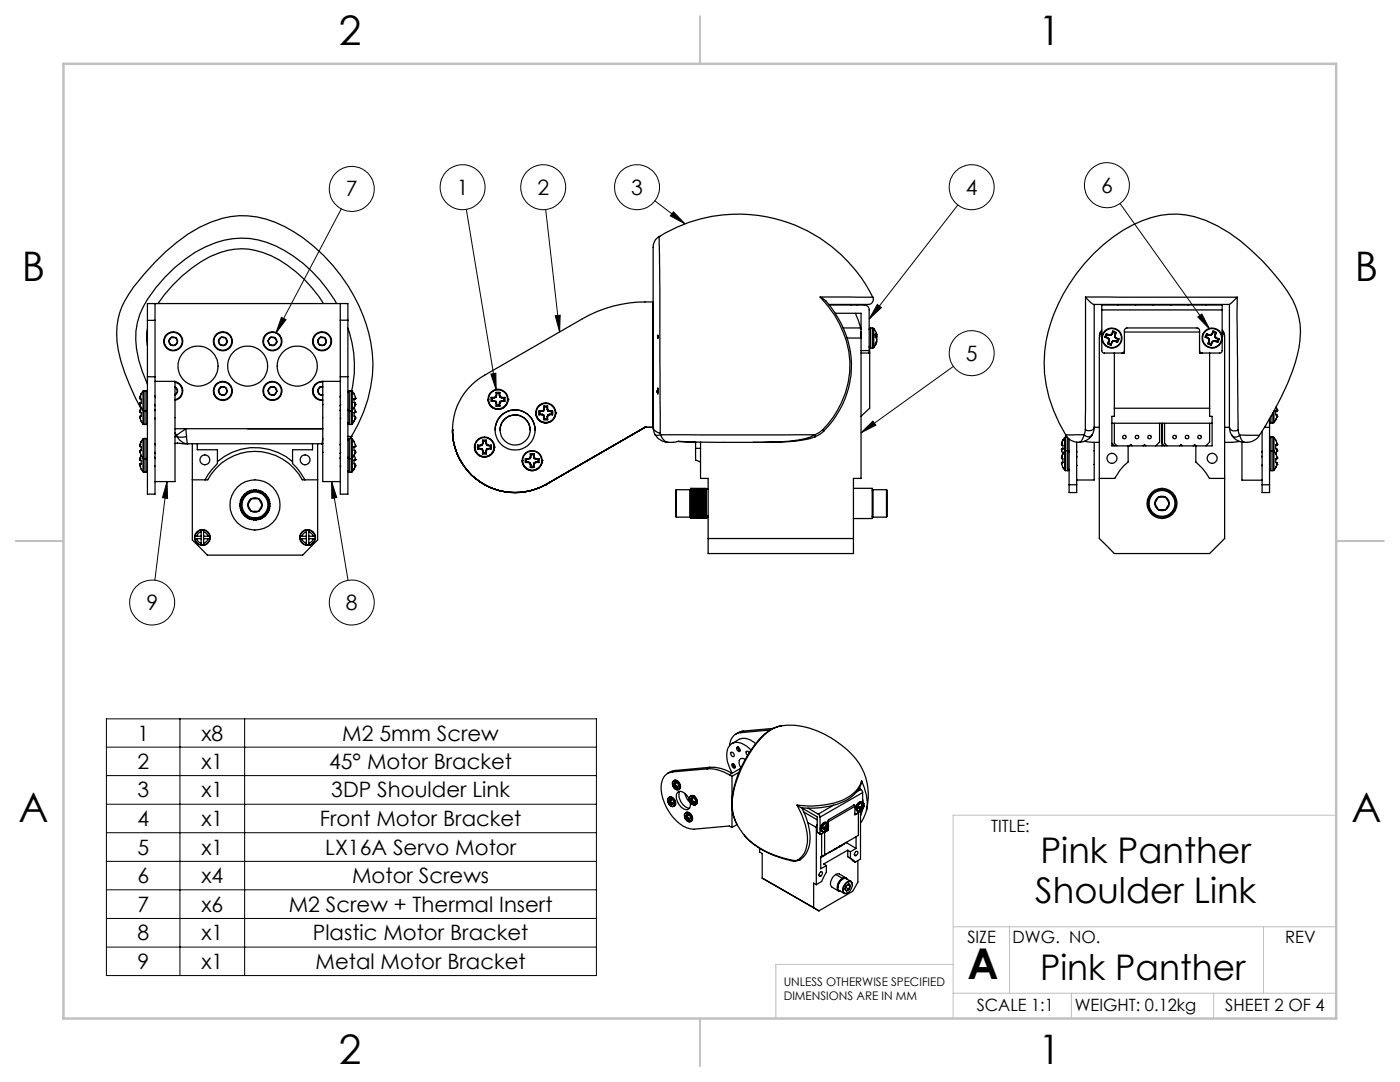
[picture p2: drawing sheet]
<svg xmlns="http://www.w3.org/2000/svg" width="279mm" height="216mm" viewBox="0 0 279 216" stroke-linecap="round" stroke-linejoin="round" font-family="sans-serif">
<g fill="none" stroke="#000" stroke-width=".2">
<path d="M68.1 41.7l-13 24.8M93.1 41.8l5.9 36M108.9 41.8l2.8 24.5M130.7 40.1l6 4.6M134.4 42.3l2.3 2.4-2.9-1.6zM191.2 40.9l-17.7 22.8M223.5 40.6l17.9 25M56.2 63.3l.9 .5-2 2.7zM98 74.6l1-.1v3.3zM110.8 63l1-.1-.1 3.4zM175.1 60.7l.8 .7-2.4 2.3zM190.3 73.1l-18.5 13.3"/>
<path d="M239 63.3l.9-.6 1.5 2.9zM33.3 96.1l-2.4 19.7M33.3 96.1l.1 3.3-1-.1zM66.2 96.1l3.3 19.7M66.2 96.1l1 3.2-1 .1zM171.8 86.4l2.4-2.4 .6 .8zM21.2 143.4h97.8v51.3h-97.8zM21.2 149.1h97.8M21.2 154.8h97.8M35.9 143.4v51.3M48.8 143.4v51.3M21.2 160.5h97.8"/>
<path d="M21.2 166.2h97.8M21.2 171.9h97.8M21.2 177.6h97.8M21.2 183.3h97.8M21.2 189h97.8"/>
<circle cx="70.2" cy="37.7" r="4.5"/>
<circle cx="92.3" cy="37.4" r="4.5"/>
<circle cx="108.4" cy="37.4" r="4.5"/>
<circle cx="127.1" cy="37.3" r="4.5"/>
<circle cx="193.9" cy="37.4" r="4.5"/>
<circle cx="220.9" cy="37" r="4.5"/>
<circle cx="193.9" cy="70.5" r="4.5"/>
<circle cx="30.4" cy="120.2" r="4.5"/>
<circle cx="70.2" cy="120.2" r="4.5"/>
</g>
<path d="M266.7 162.7h-76.5v40.5M190.2 192.4h-35.4v10.8M190.2 198.2h76.5M190.2 184.9h76.5M201.5 184.9v13.3M213.8 198.2v5M242.2 198.2v5M252.2 184.9v13.3" fill="none" stroke="#c0c0c0" stroke-width=".2"/>
<path d="M139.7 3.2v9.5M3.1 107.9h9.6M266.7 107.9h9.5M139.7 203.2v9.6" fill="none" stroke="#c0c0c0" stroke-width=".25"/>
<path d="M12.7 12.7h254v190.5h-254z" fill="none" stroke="#c0c0c0" stroke-width=".5"/>
<path d="M239 63.3l.9-.6 1.5 2.9zM98 74.6l1-.1v3.3zM110.8 63l1-.1-.1 3.4zM134.4 42.3l2.3 2.4-2.9-1.6zM175.1 60.7l.8 .7-2.4 2.3zM171.8 86.4l2.4-2.4 .6 .8zM66.2 96.1l1 3.2-1 .1zM33.3 96.1l.1 3.3-1-.1zM56.2 63.3l.9 .5-2 2.7z" fill="#000"/>
<g fill="none" stroke="#000" stroke-width=".25">
<path d="M131.5 47.2a2.85 2.85 0 0 0-1.1 2.9v35.2M131.5 47.2h.1M131.5 47.2l.2 10.3 .1 29M131.6 47.2a30 30 0 0 1 42.6 12.1h-10.5M163.7 59.3l.6 .3a18.4 18.4 0 0 1 .2 26.3l-.3-.2M163.7 59.3a18.7 18.7 0 0 1 5 19.2 19.7 19.7 0 0 1-4.5 7.2M174.2 59.3a1.05 1.05 0 0 1-.1 1.1 1.05 1.05 0 0 1-1.1 .3h-7.6M216.6 59.3a3.3 3.3 0 0 0 1.8 1.4h27M216.6 59.3h30.3M216.6 59.3v26.4M246.9 59.3l-1.5 1.4M246.9 59.3l.2 26.5"/>
<path d="M27.9 79.2v.1a.22 .22 0 0 0 0 .2 .22 .22 0 0 0 .3 .1v.8M27.9 79.2h.1M28.5 78.1l-.6 1.1M28.5 78.1v3.8M28.8 78l-.3 .1M28.8 78v4M28.8 78h.3M29.1 78l.3 .3M29.1 78v4M29.4 75.2v23.4h1.5v-23.4M29.4 65.6l-.1 2.2 .1 1.2M29.4 75.2h1.5"/>
<path d="M29.4 63.9h1.5M29.4 63.9v11.3M30.9 79l.1 .2M30.9 76.1h4v20h-4M30.9 60.6v3.3M30.9 63.9v11.3M31.5 60.6a27 27 0 0 1 12.4-10.2 13.4 13.4 0 0 1 11.9 1.5 26.3 26.3 0 0 1 8.8 8.7M33.7 68l.3 .8M33.7 68l.1 .4 .2 .4M34 68.8l.9 .1M34 68.8l.5 .2 .4-.1M34.3 67.3l-.5 .4-.1 .3"/>
<path d="M34.3 67.3l-.6 .7M34.3 67.3l.4-.1 .4 .2M34.3 67.3l.8 .1M34.9 77.3h.2M34.9 77.2l.2 .1M34.9 76.3a1.78 1.78 0 0 1 1.5 1.7 1.78 1.78 0 0 1-1.5 1.8M34.9 76.1a1.9 1.9 0 0 1 1.6 1.9 1.9 1.9 0 0 1-1.6 1.9M35.1 67.4l.3 .4v.4M35.1 67.4l.3 .8M35.1 77.3l.3 .4v.4M35.1 77.3l.3 .8M35.4 68.2l-.2 .5-.3 .2"/>
<path d="M35.4 68.2l-.5 .7M35.4 78.1l-.5 .7M35.4 78.1v.3l-.5 .4M43.6 77.9l.1 .5 .3 .3M43.6 77.9l.4 .8M43.6 68l.4 .8M43.6 68l.1 .5 .3 .3M44 78.7l.8 .1M44 78.7l.3 .2 .5-.1M44 68.8l.8 .1M44 68.8l.3 .2 .5-.1M44.1 77.2l.9 .1"/>
<path d="M44.1 77.2h.6l.3 .1M44.1 77.2l-.3 .3-.2 .4M44.1 77.2l-.5 .7M44.1 67.3l-.5 .7M44.1 67.3l-.4 .4-.1 .3M44.1 67.3l.5-.1 .4 .2M44.1 67.3l.9 .1M45 77.3l.3 .8M45 77.3l.2 .3 .1 .5M45 67.4l.2 .3 .1 .5M45 67.4l.3 .8M45.3 78.1l-.5 .7"/>
<path d="M45.3 78.1l-.2 .5-.3 .2M45.3 68.2l-.1 .5-.4 .2M45.3 68.2l-.5 .7M53.5 77.9l.4 .8M53.5 77.9l.1 .5 .3 .3M53.5 68l.3 .8M53.5 68l.1 .5 .2 .3M53.8 68.8l.9 .1M53.8 68.8l.5 .2 .4-.1M53.9 78.7l.9 .1M53.9 78.7l.4 .2 .5-.1M54 77.2l-.5 .7"/>
<path d="M54 77.2l-.3 .3-.2 .4M54 77.2l.9 .1M54 77.2h.6l.3 .1M54 67.3l-.5 .7M54 67.3l-.4 .4-.1 .3M54 67.3l.5-.1 .4 .2M54 67.3l.9 .1M54.9 77.3l.3 .8M54.9 77.3l.2 .2 .1 .6M54.9 67.4l.3 .4v.4M54.9 67.4l.3 .8M55.2 78.1l-.4 .7"/>
<path d="M55.2 78.1l-.2 .5-.2 .2M55.2 68.2l-.2 .5-.3 .2M55.2 68.2l-.5 .7M63.4 77.9l.3 .8M63.4 77.9l.1 .5 .2 .3M63.4 68l.1 .4 .2 .4M63.4 68l.3 .8M63.7 78.7l.7 .1M63.7 68.8l.5 .2 .4-.1M63.7 68.8l.9 .1M63.9 77.2l.5 .1M63.9 77.2l-.5 .7"/>
<path d="M63.9 77.2l-.3 .3-.2 .4M63.9 67.3l.9 .1M63.9 67.3l.5-.1 .4 .2M63.9 67.3l-.3 .2-.2 .5M63.9 67.3l-.5 .7M64.4 76.1v20h3.5M64.4 77.2h-.5M64.4 76.2a1.79 1.79 0 0 0-1.9 1.8 1.79 1.79 0 0 0 1.9 1.8M64.4 76.1a1.91 1.91 0 0 0-2 1.9 1.91 1.91 0 0 0 2 1.9M64.4 76.1h3.5M64.8 67.4l.3 .4v.4M64.8 67.4l.3 .8"/>
<path d="M65.1 68.2l-.1 .3-.4 .4M65.1 68.2l-.5 .7M67.2 60.6a27.5 27.5 0 0 0-14.1-12.3 16.4 16.4 0 0 0-14.2 2 29.3 29.3 0 0 0-11 12.4 16.1 16.1 0 0 0 .5 11.4l1 2.5M67.9 75.2v23.4h1.5v-23.4M67.9 60.6v3.3M67.9 75.2h1.5M67.9 63.9h1.5M67.9 63.9v11.3M68 79l-.2 .2M69.4 63.9v-3.3h-40v3.3M69.4 65.5a22.1 22.1 0 0 1 .8 12.5M69.4 63.9v11.3"/>
<path d="M69.7 78l-.3 .3M69.7 78v4M69.7 78h.4M70.1 78l.2 .1M70.1 78v4M70.3 78.1l.4 .5 .2 .9M70.3 78.1v3.8M70.7 79.6v.2a.44 .44 0 0 0 .2 .7M70.9 79.6h-.2M70.9 79.5v.1M70.9 79.5h.1M97.4 79.7h.1"/>
<path d="M97.4 79.7a1.99 1.99 0 0 0 2 2 1.99 1.99 0 0 0 2-2M98 79.3h.6M98 79.3v.7M98 79.3l.3 .1M98.3 79.4v.6M98.3 80h.4M98.3 80h-.3M98.3 79.4h.4M98.6 79.3l.1 .1M98.7 80l-.1 .1M98.7 80l.3 .1M98.9 79.2l-.3 .1"/>
<path d="M98.9 79.2l.1 .1M99 78.9l-.1 .3M99 78.9l.1 .1M99 79.3l-.3 .1M99 78.3h.8M99 78.3v.6M99 78.3l.1 .3M99.1 78.6h.6M99.1 79l-.1 .3M99.1 78.6v.4M99.7 79l.1 .3M99.7 78.6v.4"/>
<path d="M99.8 78.9l.1 .3M99.8 78.3v.6M99.8 78.9l-.1 .1M99.8 78.3l-.1 .3M99.8 79.3l.3 .1M99.9 79.2l.3 .1M99.9 79.2l-.1 .1M100.1 80l-.3 .1M100.1 80l.1 .1M100.1 80h.4M100.1 79.4h.4M100.2 79.3h.6"/>
<path d="M100.2 79.3l-.1 .1M100.5 79.4v.6M100.5 80h.3M100.8 79.3v.7M100.8 79.3l-.3 .1M101.4 79.7h.1M130.2 78.6l.1 .1M130.2 68.7l.1 .1M130.2 76.8l.1 .1M130.2 79.5h.2M130.2 75.9h.2M130.2 69.6h.2"/>
<path d="M130.2 66h.2M131 78l.2 .1M131.2 77.6v.1M131.2 77.4v.2M131.2 77.9v.1M131.2 78.1h-.2M131.2 78.1l-.2 .1M131.2 78.3v.1l.2-.1M131.2 67.4v.1M131.2 67.1v.1M131.2 77.6h.2M131.2 77.9h.2"/>
<path d="M131.2 67.4l.2 .1M131.2 67.1l.2 .1M131.4 77.8l-.2 .1M131.4 78l-.2 .1M131.4 77.5l-.2 .1M131.4 78.6h-.2M131.4 67.3l-.2 .1M131.4 67.1h-.2M131.4 67l-.2-.1v.2M165.5 60.9h7a.96 .96 0 0 1 1 .9v8.2M166.7 62.5h5.1v5M168.3 65.4l3.5 .1"/>
<path d="M169.1 67.5h2.7M169.8 60.7l.1 .2M170.7 62.5l1.1 3.2M171 60.7v.2M171.8 66.7v.2M171.8 67.5v28h-1.5v12M171.8 66.2v1.3M171.8 70.4h1.8M171.8 70h1.7M173.5 69.2l.2 .3M173.5 70v.4M173.6 70.4v11.1l-1.8 1.6"/>
<path d="M173.6 69.4v1M173.7 65.4l-.2 .4M173.7 65.4v4.1M173.7 65.4h.4M173.7 69.5h.4M174.1 65.4l.3 .1M174.1 65.4v4.1M174.4 69.4l-.3 .1M174.4 65.5l.6 1.3M174.4 65.5v3.9M174.7 66.9h.2M174.7 66.8h.3"/>
<path d="M174.8 68.3h.1M174.8 67.4h.1M174.9 68.5l-.5 .9M174.9 68.1v.2M174.9 66.8v.1M174.9 66.8l-.2-.2a1.06 1.06 0 0 0 .3 1.1l-.3 1.2 .2-.6M174.9 67.4v.1M174.9 66.9l.1 .3M174.9 66.8h.1M175 67.2l-.1 .2M175 67.2h-.3M218.4 60.7v24.6"/>
<path d="M219.9 61.8v-.9h24v.9M219.9 61.8v8.3l.4 .3h2.1M219.9 66.2l-.4 .5-.1 .8v28M219.9 65.9a1.26 1.26 0 0 0-.4 1.3M219.9 61.8h24M220.5 67.3l.6 .2M220.5 67.3h.3M220.8 67.3l.3 .2M220.8 66.6l.6 .2M220.8 66.6l-.3 .7M220.8 66.6l.2 .2M221 66.8l-.2 .5"/>
<path d="M221 66.8l.3 .1M221.1 67.5l.2 .2M221.1 68.6l.6 .3M221.1 67.5h.1M221.1 67.5l.3 .2M221.2 68.4l.6 .2M221.2 68.4l-.1 .2M221.3 67.7v.3M221.3 68l-.2 .6M221.3 68h.1M221.3 66.9h.4M221.4 66.8h.3"/>
<path d="M221.4 66.8l-.1 .1M221.4 67.7h-.1M221.4 67.7v.3M221.4 68l-.2 .4M221.7 66.8v.1M221.8 68.6l-.1 .3M221.8 66.6l-.1 .2M221.8 66.6l.1 .1M221.9 68.2l.1 .1M221.9 68.2l-.1 .4M221.9 66.7l-.2 .2M222 68.3l-.3 .6"/>
<path d="M222.1 66.1l.7 .3M222.1 66.1l-.3 .5M222.1 66.3l.5 .2M222.1 66.3l-.2 .4M222.1 66.1v.2M222.1 68l-.2 .2M222.1 68l.1 .1M222.1 68h.4M222.2 68.1l-.2 .2M222.2 68.1h.3M222.4 70.4v11.1M222.5 68.1l.5 .2"/>
<path d="M222.5 67.2l.2 .3M222.5 66.9v.3M222.5 68v.1M222.5 66.9h.1M222.5 68l.3 .1M222.6 67.2l.1 .2M222.6 66.9v.3M222.6 67.2h-.1M222.6 66.5l-.1 .4M222.7 67.5l.3 .1M222.7 67.4l.6 .2M222.7 67.4v.1"/>
<path d="M222.8 66.4l-.2 .5M222.8 66.4l-.2 .1M222.8 68.1l.2 .2M223 67.6l-.2 .5M223 67.6h.3M223.1 60.7v.2M223.3 67.6l-.3 .7M224.4 66.3a.65 .65 0 0 1 .5-.9l14.1 .1a.57 .57 0 0 1 .4 .8M224.4 70l-.1 .3-.4 .1M224.4 66.3h15M224.4 66.3v4.1h-2M226.7 60.7v.2"/>
<path d="M230.1 60.7v.2M233.7 60.7v.2M237.1 60.7v.2M239.4 70a.49 .49 0 0 0 .5 .4M239.4 66.3v4.1h2M240.5 67.3l.6 .2M240.5 67.3h.3M240.7 60.7v.2M240.8 67.3l.3 .2M240.8 66.6l.6 .2M240.8 66.6l-.3 .7M240.8 66.6l.2 .2"/>
<path d="M241 66.8l-.2 .5M241 66.8l.3 .1M241.1 67.5l.2 .2M241.1 68.6l.6 .3M241.1 67.5h.1M241.1 67.5l.3 .2M241.2 68.4l.6 .2M241.2 68.4l-.1 .2M241.3 67.7v.3M241.3 68l-.2 .6M241.3 68h.1M241.3 66.9h.4"/>
<path d="M241.4 66.8h.3M241.4 66.8l-.1 .1M241.4 67.7h-.1M241.4 67.7v.3M241.4 68l-.2 .4M241.4 70.4v11.1M241.7 66.8v.1M241.8 68.6l-.1 .3M241.8 66.6l-.1 .2M241.8 66.6l.1 .1M241.9 68.2l.1 .1M241.9 68.2l-.1 .4"/>
<path d="M241.9 66.7l-.2 .2M242 68.3l-.3 .6M242.1 66.1l.7 .3M242.1 66.1l-.3 .5M242.1 66.3l.5 .2M242.1 66.3l-.2 .4M242.1 66.1v.2M242.1 68h.4M242.1 68l.1 .1M242.1 68l-.2 .2M242.2 68.1l-.2 .2M242.2 68.1h.3"/>
<path d="M242.4 67.2l.3 .3M242.4 66.9v.3M242.4 66.9h.2M242.5 68.1l.5 .2M242.5 68v.1M242.5 68l.3 .1M242.6 67.2l.1 .2M242.6 66.9v.3M242.6 67.2h-.2M242.6 66.5l-.2 .4M242.7 67.5l.3 .1M242.7 67.4l.6 .2"/>
<path d="M242.7 67.4v.1M242.8 66.4l-.2 .5M242.8 66.4l-.2 .1M242.8 68.1l.2 .2M243 67.6l-.2 .5M243 67.6h.3M243.3 67.6l-.3 .7M243.9 61.8v8.3l-.4 .3h-2.1M243.9 66.2l.4 .7 .1 .6v28M243.9 65.9a1.34 1.34 0 0 1 .5 1.3M245.4 60.7v24.6M27.9 92.7l.3 .9 .3 .5"/>
<path d="M27.9 83.2l.3 .9 .3 .5M27.9 92.7h.1M27.9 83.2h.1M27.9 80.5l.3 .9M27.9 80.5h.1M27.9 90l.3 .9M27.9 90h.1M27.9 91.5a.25 .25 0 0 0 0 .3 .25 .25 0 0 0 .3 .1v.7M27.9 92.6v.1M27.9 91.5h.1M27.9 82a.25 .25 0 0 0 0 .2 .25 .25 0 0 0 .3 .1v.7M27.9 83.1v.1"/>
<path d="M27.9 82h.1M27.9 80.4h.3M27.9 80.4v.1M27.9 88.8a.22 .22 0 0 0 0 .3 .22 .22 0 0 0 .3 0v.8M27.9 89.9h.3M27.9 89.9v.1M27.9 88.8h.1M28.1 81.5a38.8 38.8 0 0 1-4.7-13.3 14.5 14.5 0 0 1 3.3-10.9 43.1 43.1 0 0 1 13.1-11.9 17.6 17.6 0 0 1 18.8 .8 33.8 33.8 0 0 1 15.7 24.2 26.9 26.9 0 0 1-4.4 17.1M28.2 81.4l.3 .5M28.2 90.9l.3 .5M28.2 92.6h-.3M28.2 90.9l-.3 .6"/>
<path d="M28.2 83l-.3 .1M28.2 81.4l-.3 .6M28.2 81.4h.1M28.5 94.1l.3 .1M28.5 84.6l.3 .1M28.5 81.9l.3 .1M28.5 91.4l.3 .1M28.5 87.6l-.6 1.2M28.5 91.4v2.7M28.5 81.9v2.7M28.5 87.6v3.8M28.8 87.5l-.3 .1"/>
<path d="M28.8 91.5v2.7M28.8 82v2.7M28.8 87.5v4M28.8 94.2h.3M28.8 84.7h.3M28.8 82h.3M28.8 91.5h.3M28.8 87.5h.3M29.1 87.5l.3 .3M29.1 91.5v2.7M29.1 82v2.7M29.1 87.5v4"/>
<path d="M29.4 93.9l-.3 .3M29.4 84.4l-.3 .3M29.4 81.7l-.3 .3M29.4 91.2l-.3 .3M30.8 93l.1 .1M30.8 83.4l.1 .2M30.8 80.7l.2 .3M30.8 90.2l.2 .3M30.9 91.2l.1 .3M30.9 81.7l.1 .3M30.9 88.5l.1 .3M34.9 88.5l.5-.1 1.1 .1h27.9"/>
<path d="M34.9 85.5h29.5M34.9 86.4l.3 .5M35.2 86.9l1.9-1.4 .1 1.6M35.2 86.9l.1 .2M35.3 87.1l.6 .1 1.3-.1M35.3 87.1a2.52 2.52 0 0 0 2.2 1.4l-.3-1.4M35.3 87.1h-.4M38.4 95.7h2.5M38.4 95.7v12l3 3.1h19l3-3.1v-12M38.4 88.5v7.2M39.4 88.5v1.2h4v2.4M40.9 95.7h.6a10.7 10.7 0 0 1 18.8 0h.6"/>
<path d="M43.4 92.1a11.4 11.4 0 0 1 15 0M43.4 92.1v.4l-1.2 1.3-1.3 1.9M48.3 100l-.3-.1-.1 .3 .3 .1M48.3 99.8l-.1 .2M48.4 99.6l-.2-.1-.1 .2 .2 .2M48.4 99.4v.2M48.7 99.1l-.1 .1-.2-.1-.1 .2 .2 .2M48.9 98.9l-.2-.2-.2 .2 .2 .2M49 98.7l-.1 .1M49.2 98.6l-.2-.2-.1 .1 .1 .3M49.3 98.5h-.1M49.6 98.4l-.2-.3-.2 .1 .1 .3"/>
<path d="M49.7 98.2l-.2 .1M50 98.2l-.2-.3-.2 .1 .1 .3M50.1 98.1h-.1M50.2 99.5l-.7 1.3M50.2 99.5a1.38 1.38 0 0 0-.7 1.3M50.2 99.5h1.4M50.2 99.5a1.34 1.34 0 0 1 1.4 0M50.4 98.1l-.2-.3-.1 .3M50.5 98h-.1M50.8 98h.2M50.8 98v-.2h-.2l-.1 .3M50.9 98l.1-.2h.2l.1 .2"/>
<path d="M51.3 98h.1M51.4 98.1l.1-.3 .2 .1v.3M51.6 99.5a1.38 1.38 0 0 1 .7 1.3M51.6 99.5l.7 1.3M51.7 98.1h.1M51.8 98.2l.1-.3 .2 .1v.3M52.1 98.2l.1 .2 .3-.2-.1 .3M52.5 98.5h.1M52.5 98.6l.2-.2 .2 .1-.1 .3M52.8 98.7l.1 .1M52.9 98.8l.2-.1 .1 .2-.1 .2M53.1 99.2h.3l-.1 .3"/>
<path d="M53.1 99.1l.1 .1M53.3 99.6h.4l-.3 .3M53.3 99.4l.1 .2M53.5 100l.3-.1v.3l-.2 .1M53.5 99.8l.1 .2M58.4 92.1v.4l1.5 1.7 1 1.5M60.9 95.7h2.5M62.4 88.5v1.2h-4v2.4M63.4 88.5v7.2M64.4 87.5l-.2 1h.2M64.5 80.7v.1M64.5 90.2v.1"/>
<path d="M68 81.7l-.2 .3M68 88.5l-.2 .3M68 91.2l-.2 .3M68 83.4l-.1 .2M68 90.2l-.2 .3M68 93l-.1 .1M68 80.7l-.2 .3M69.4 84.4l.3 .3M69.4 91.2l.3 .3M69.4 93.9l.3 .3M69.4 81.7l.3 .3M69.4 87.1h.7"/>
<path d="M69.7 87.5l-.3 .3M69.7 82v2.7M69.7 87.5v4M69.7 91.5v2.7M69.7 94.2h.4M69.7 84.7h.4M69.7 82h.4M69.7 91.5h.4M69.7 87.5h.4M70.1 87.5l.2 .1M70.1 87.1h.1M70.1 82v2.7"/>
<path d="M70.1 87.5v4M70.1 91.5v2.7M70.3 84.6l-.2 .1M70.3 91.4l-.2 .1M70.3 87.6l.4 .5 .2 .9M70.3 94.1l-.2 .1M70.3 81.9l-.2 .1M70.3 81.9v2.7M70.3 87.6v3.8M70.3 91.4v2.7M70.7 90.8l-.4 .6M70.7 81.4l-.4 .5"/>
<path d="M70.7 81.4l.2 .8M70.7 82.3v.7a.25 .25 0 0 1 .2 .2 .25 .25 0 0 1 0 .2M70.7 89.1v.8a.22 .22 0 0 1 .2 .1 .22 .22 0 0 1 0 .2M70.7 90.9l.2 .8M70.7 91.8h.2M70.7 91.8v.8a.25 .25 0 0 1 .2 .1 .25 .25 0 0 1 0 .3M70.7 81.4h.1M70.9 83.4l-.6 1.2M70.9 93l-.6 1.1M70.9 82.3h-.2M70.9 83.4h.1M70.9 89.1h-.2"/>
<path d="M70.9 90.2l-.2 .6M70.9 90.2h.1M70.9 93h.1M70.9 80.7l-.2 .7M70.9 80.7h.1M70.9 82.2v.1M70.9 82.2h.1M70.9 89v.1M70.9 89h.1M70.9 91.7v.1M70.9 91.7h.1M70.9 80.5v.2"/>
<path d="M90.3 85.8h.1M90.3 85.8a12.5 12.5 0 0 0 18.6 10.9M94.7 89.2h.1M94.7 89.2a1.99 1.99 0 0 0 2 2 1.99 1.99 0 0 0 2-2M95.3 88.8h.6M95.3 88.8v.8M95.3 89.6h.6M95.3 88.8l.3 .1M95.6 88.9v.6M95.6 89.5h.4M95.6 89.5l-.3 .1M95.6 88.9h.4"/>
<path d="M95.9 89.6l.3 .1M95.9 88.8l.1 .1M96 89.5l-.1 .1M96 89.5l.3 .1M96.2 88.7l-.3 .1M96.2 89.7l.1 .3M96.2 88.7l.1 .1M96.3 89.6l-.1 .1M96.3 89.6l.1 .3M96.3 88.8l-.3 .1M96.3 88.4l-.1 .3M96.3 90v.6"/>
<path d="M96.3 90.6h.7M96.3 87.8h.7M96.3 87.8v.6M96.3 88.4l.1 .1M96.3 87.8l.1 .3M96.4 90.3h.6M96.4 88.1h.6M96.4 89.9l-.1 .1M96.4 88.5l-.1 .3M96.4 88.1v.4M96.4 89.9v.4M96.4 90.3l-.1 .3"/>
<path d="M97 89.9l.1 .1M97 88.5l.1 .3M97 90.3v.3M97 88.1v.4M97 89.9v.4M97 87.8l.1 .6M97 87.8v.3M97.1 90l-.1 .6M97.1 88.4l.1 .3M97.1 89.6l-.1 .3M97.1 89.6l.1 .1M97.1 88.4l-.1 .1"/>
<path d="M97.1 88.8l.3 .1M97.2 89.7l-.1 .3M97.2 88.7l.2 .1M97.2 88.7l-.1 .1M97.4 89.5l-.3 .1M97.4 89.5v.1M97.4 89.5h.4M97.4 88.9h.4M97.4 89.6l-.2 .1M97.4 88.8h.6M97.4 88.8v.1M97.8 88.9v.6"/>
<path d="M97.8 89.5l.2 .1M98 89.6h-.6M98 88.8v.8M98 80l.6 .1M98 88.8l-.2 .1M98.6 80.1l.3 .1M98.7 89.2h.1M98.8 85.8a4 4 0 0 1 4-4 4 4 0 0 1 4 4M98.9 80.2l.1 .2M99 80.4v.6M99 80.1l-.1 .1M99 80.1l.1 .3"/>
<path d="M99 81h.8M99.1 80.8h.6M99.1 80.8l-.1 .2M99.1 80.4h-.1M99.1 80.4v.4M99.7 80.4h.1M99.7 80.8l.1 .2M99.7 80.4v.4M99.8 80.4v.6M99.8 80.1l-.1 .3M99.8 80.1l.1 .1M99.9 85l-.1 .8"/>
<path d="M99.9 85a3 3 0 0 1 3.3-2.2 3 3 0 0 1 2.6 3M99.9 80.2l-.1 .2M100.2 80.1l-.3 .1M100.8 80l-.6 .1M104.2 91.9h.1M104.2 91.9a1.99 1.99 0 0 0 2 2 1.99 1.99 0 0 0 2-2M104.8 91.5v.8M104.8 92.3h.6M104.8 91.5l.3 .1M105.1 91.6v.6M105.1 92.2h.4M105.1 92.2l-.3 .1"/>
<path d="M105.1 91.6h.4M105.4 91.5h-.6M105.4 92.3l.3 .1M105.4 91.5l.1 .1M105.5 92.2l-.1 .1M105.5 92.2l.3 .1M105.7 91.4l-.3 .1M105.7 92.4l.1 .3M105.7 91.4l.1 .1M105.8 92.3l-.1 .1M105.8 92.3l.1 .3M105.8 91.5l-.3 .1"/>
<path d="M105.8 91.2l-.1 .2M105.8 92.7v.6M105.8 93.3h.8M105.8 90.6h.8M105.8 90.6v.6M105.8 91.2h.1M105.8 90.6l.1 .2M105.9 93h.6M105.9 90.8h.6M105.9 92.6l-.1 .1M105.9 91.2l-.1 .3M105.9 90.8v.4"/>
<path d="M105.9 92.6v.4M105.9 93l-.1 .3M106.5 92.6l.1 .1M106.5 91.2l.1 .3M106.5 93l.1 .3M106.5 90.8v.4M106.5 92.6v.4M106.6 90.6v.6M106.6 90.6l-.1 .2M106.6 92.7v.6M106.6 91.2l.1 .2M106.6 92.3l-.1 .3"/>
<path d="M106.6 92.3l.1 .1M106.6 91.2h-.1M106.6 91.5l.3 .1M106.7 92.4l-.1 .3M106.7 91.4l.3 .1M106.7 91.4l-.1 .1M106.9 82.4h.1M106.9 82.4a1.99 1.99 0 0 0 2 2 1.99 1.99 0 0 0 2-2M106.9 92.2l-.3 .1M106.9 92.2l.1 .1M106.9 92.2h.4M106.9 91.6h.4"/>
<path d="M107 92.3l-.3 .1M107 92.3h.6M107 91.5h.6M107 91.5l-.1 .1M107.3 91.6v.6M107.3 92.2l.3 .1M107.6 82v.8M107.6 82.8h.6M107.6 91.5v.8M107.6 82l.2 .1M107.6 91.5l-.3 .1M107.8 82.1v.6"/>
<path d="M107.8 82.7h.4M107.8 82.7l-.2 .1M107.8 82.1h.4M108.2 82h-.6M108.2 82.8l.2 .1M108.2 82v.1M108.2 91.9h.1M108.2 82.7v.1M108.2 82.7l.3 .1M108.4 81.9l-.2 .1M108.4 82.9l.1 .2M108.4 81.9l.1 .1"/>
<path d="M108.5 81.6l-.1 .3M108.5 83.1v.6M108.5 82.8l-.1 .1M108.5 82.8l.1 .3M108.5 82l-.3 .1M108.5 81.6l.1 .1M108.5 83.7h.8M108.5 81h.8M108.5 81v.6M108.5 81l.1 .3M108.6 83.5h.6M108.6 81.3h.6"/>
<path d="M108.6 83.1h-.1M108.6 81.7l-.1 .3M108.6 81.3v.4M108.6 83.1v.4M108.6 83.5l-.1 .2M108.9 96.7h.1M109.2 83.1h.1M109.2 81.7l.1 .3M109.2 83.5l.1 .2M109.2 81.3v.4M109.2 83.1v.4M109.3 83.1v.6"/>
<path d="M109.3 81.6l.1 .3M109.3 81v.6M109.3 81.6l-.1 .1M109.3 81l-.1 .3M109.3 82.8l-.1 .3M109.3 82.8l.1 .1M109.3 82l.3 .1M109.4 82.9l-.1 .2M109.4 81.9l.3 .1M109.4 81.9l-.1 .1M109.6 82.7l-.3 .1M109.6 82.7l.1 .1"/>
<path d="M109.6 82.7h.4M109.6 82.1h.4M109.7 82.8l-.3 .1M109.7 82.8h.6M109.7 82h.6M109.7 82l-.1 .1M110 82.1v.6M110 82.7l.3 .1M110.3 82v.8M110.3 82l-.3 .1M110.9 82.4h.1M128.7 85.3h.1"/>
<path d="M128.7 85.3h1.5M128.7 85.3l-19.8 11.4M130.2 85.3v-25a25.9 25.9 0 0 0-14 3.3l-19.5 11.3a12.5 12.5 0 0 0-4.8 17 12.5 12.5 0 0 0 17 4.8M130.2 85.3h.1M130.4 85.3a1.6 1.6 0 0 0 1.4 1.2M130.4 85.3l.3 1.4M130.7 86.7a1.06 1.06 0 0 0 1.2 0M130.7 86.7a3.1 3.1 0 0 0 2.7 1.6M131.8 86.5l.1 .2M131.9 86.7h30.8M131.9 86.7a1.75 1.75 0 0 0 1.5 1.6M133.4 88.3h.9l1.1-.2 2.5 .1 12.4 .1"/>
<path d="M135 97.7v5.5M135 97.7a3 3 0 0 0-.2 1.9v3.4l.2 .2M135 97.7h2.7M135.3 88.1l3.5 .1v1.3M137.7 97.7v5.5M137.7 97.7l.1 .2M137.8 99.8h3M137.8 99.7h3M137.8 99.7v.1M137.8 99.8v.2M137.8 99.4h3M137.8 99.4v.3"/>
<path d="M137.8 99.2h3v.2M137.8 99.2v.2M137.8 99h3M137.8 99v.2M137.8 99v-.2h3v.2M137.8 98.6h3M137.8 98.4h3M137.8 98.4v.2M137.8 98.6v.2M137.8 98.1h3v.1M137.8 98.2h3M137.8 98.1v.1"/>
<path d="M137.8 98h3M137.8 97.9h3M137.8 97.9v.1M137.8 97.7h3M137.8 97.6h3M137.8 97.6v.1M137.8 97.5h3M137.8 97.5v.1M137.8 97.5h.1M137.8 97.6h.1M137.8 97.7v.1M137.8 98v.1"/>
<path d="M137.8 98.2v.2M137.8 98.6v.1M137.8 99v.1M137.8 99.4v.2M137.8 99.9v.1M138.8 89.5h1M138.8 89.5v2.3l1 .4M139.8 88.2v7.3h1.5v12M140.8 99.8l.1 .1-.1 .2M140.8 99.4l.1 .1-.1 .2M140.8 99l.1 .1-.1 .2M140.8 98.6l.1 .1-.1 .2"/>
<path d="M140.8 98.4h.1l-.1 .1M140.8 98l.1 .1-.1 .1M140.8 97.9h.1l-.1 .1M140.8 97.8h.1M140.8 97.7h.1M140.8 97.6h.1M140.8 99.7v.1M140.8 98.4v.2M140.8 98.2v.2M140.8 97.9v.1M140.8 97.6v.1M140.8 97.5v.1"/>
<path d="M140.8 97.5h.1M140.8 97.7v.1M140.9 97.8h-.1M140.9 97.6h.1M140.9 97.6h.4M162.7 87.2a24.6 24.6 0 0 1-8.9 1l-3.5 .1M162.7 86.7a17.5 17.5 0 0 1-7.7 1.5l-4.7 .1M162.7 86.7v.5M164.2 85.7l-1.5 1M164.5 86l-.8 .6-1 .6M170.3 97.4h3.8v6.1h-3.8M174.2 97.7v5.5"/>
<path d="M174.2 97.7h2.7M174.2 97.7l-.1 .2M176.9 97.7v5.5M176.9 97.7l.2 .2v3.4a3 3 0 0 1-.2 1.9M211.8 92.4l.3 .9 .4 .5M211.8 89.7l.3 .9M211.8 88.7h.1a.49 .49 0 0 1 .2 .8v.1M211.8 89.7h.1M211.8 92.4h.1M211.9 88.4l-.1 .3M211.9 89.6l-.1 .1M211.9 91.2v.1a.19 .19 0 0 0 0 .2 .19 .19 0 0 0 .2 0v.8"/>
<path d="M211.9 92.3h.2M211.9 92.3l-.1 .1M211.9 91.2h.1M211.9 88.4h.1M212.1 89.6h-.2M212.1 90.6l-.2 .6M212.5 87.3l-.6 1.1M212.5 93.8l.2 .1M212.5 90l-.4 .6M212.5 87.3v2.7M212.5 90v3.8M212.7 86.8a3 3 0 0 0 2.7 1.5"/>
<path d="M212.7 87.2l-.2 .1M212.7 89.9l-.2 .1M212.7 87.2v2.7M212.7 89.9v4M212.7 93.9h.4M212.7 89.9h.4M212.7 87.2h.2M213.1 89.9l.3 .3M213.1 87.3v2.6M213.1 89.9v4M213.4 93.6l-.3 .3M213.4 96.7v1.6h1.5v-1.6"/>
<path d="M213.4 96.7h1.5M213.4 87.6v9.1M214.9 91v.2M214.9 90.1v.1M214.9 92.8v.1M214.9 88.2v8.5M216.4 86.7l-3.7 .1a26.2 26.2 0 0 1-3.5-20.7 34.6 34.6 0 0 1 16.8-21.2 17 17 0 0 1 17 .2 42.6 42.6 0 0 1 15 14.8 14.6 14.6 0 0 1 .9 10.8 53.2 53.2 0 0 1-7.5 16.2M216.4 86.7a.99 .99 0 0 0 1.6 0M216.4 86.7a1.62 1.62 0 0 1-1 1.6M216.4 88.1l3 .2M216.6 85.7l-.2 1M218 86.7a3 3 0 0 1-2.6 1.6"/>
<path d="M218.3 89.9v.1M218.3 92.6v.1M218.4 88.3v7.5h-3.5M218.4 85.3a1.13 1.13 0 0 1-1.8 .4M218.4 85.3l-.4 1.4M218.4 85.3h.1M218.4 85.3h1M219.4 95.5v12l3 3h19l3-3v-12M221.9 84.5h20M221.9 88.4l.5 .6M222.4 81.5v1.6h-.5v5.9h3.2M222.4 81.5h19"/>
<path d="M222.4 84.5v3.9l.5 .6M225.1 89v3.2l-1.6 1.7-1 1.6h-3.1M225.1 89h13.6M225.4 89l.3-.3 .2 .3M228.1 89l.3-.3 .3 .3M231.2 99.2l-.7 1.3M231.2 99.2a1.39 1.39 0 0 0-.7 1.3M231.2 99.2a1.57 1.57 0 0 1 1.4 0M231.2 99.2h1.4M231.4 84.5v3.7l-.8 .8M231.9 89v-4.5v3.9l.5 .6M232.4 84.5v3.9l.5 .6"/>
<path d="M232.6 99.2a1.51 1.51 0 0 1 .8 1.3M232.6 99.2l.8 1.3M235.4 89l.3-.3 .2 .3M238.2 89l.2-.3 .3 .3M238.7 89v3.2l1.3 1.3 1.4 2h3M241.4 84.5v3.7l-.7 .8M241.4 81.5v1.6h.5v5.9h-3.2M244.4 85.3h1M245.4 85.3a1.09 1.09 0 0 0 1.7 .5M245.4 85.3l.1 1 .3 .5M245.8 86.8a1 1 0 0 0 1.6 0M245.8 86.8a2.97 2.97 0 0 0 2.6 1.5"/>
<path d="M247.1 85.8l.3 1M247.4 86.8l4 .1a3.1 3.1 0 0 1-3 1.4M247.4 86.8a1.58 1.58 0 0 0 1 1.5M247.4 88.1l-3 .2M247.9 88.2v7.6h4M251.9 91.1l-.1 .1M251.9 96.7v1.6h1.5v-1.6M251.9 92.8l-.1 .1M251.9 90.1l-.1 .1M251.9 96.7h1.5M251.9 86v10.7M252.4 85.3h1"/>
<path d="M253.4 93.6l.2 .3M253.4 84.1l.2 .3M253.4 83.5v13.2M253.6 89.9l-.2 .3M253.6 87.2l-.2 .3M253.6 89.9v4M253.6 83v1.4M253.6 87.2v2.7M253.6 93.9h.4M253.6 89.9h.4M253.6 84.4h.4M253.6 87.2h.4"/>
<path d="M254 89.9l.2 .1M254 87.2l.2 .1M254 89.9v4M254 82.4v2M254 87.2v2.7M254.2 93.8l-.2 .1M254.2 90l.4 .6M254.2 84.3l-.2 .1M254.2 87.3l.4 .5 .3 .9M254.2 90v3.8M254.2 82v2.3M254.2 87.3v2.7"/>
<path d="M254.6 83.8l-.4 .5M254.6 90.6l.3 .8M254.6 91.5v.8a.24 .24 0 0 1 .3 .1 .24 .24 0 0 1-.1 .3M254.6 82v.2a.5 .5 0 0 0 .3 .7M254.6 83.7v.1M254.6 88.8h.2M254.6 88.8v.2a.5 .5 0 0 0 .3 .7l-.1 .3M254.7 81.2l.2 .7M254.8 92.7l-.6 1.1M254.8 91.5h-.2M254.8 92.7h.1M254.8 82h-.2"/>
<path d="M254.8 83.1l-.2 .6M254.8 90l-.2 .6M254.8 83.1h.1M254.8 90h.1M254.9 91.4l-.1 .1M254.9 81.9l-.1 .1M254.9 82.9l-.1 .2M254.9 81.9h.1M254.9 88.7l-.1 .1M254.9 91.4h.1M254.9 88.7h.1M38.9 107.5h.4"/>
<path d="M38.9 107.5a1.4 1.4 0 0 0 1.2 1.2M38.9 107h.4M38.9 107v.5M39.3 107.5a1.06 1.06 0 0 0 .8 .9M39.3 107h.8M39.3 107.5h.8M40.1 108.4v.3M40.1 105.8a1.63 1.63 0 0 0-1.2 1.2M40.1 105.8v.4M40.1 106.2a1.08 1.08 0 0 0-.8 .8M40.1 106.2v.8M40.1 107.5v.9"/>
<path d="M40.1 107v.5M40.1 105.8h.5M40.1 108.7h.5M40.6 106.2a1.1 1.1 0 0 1 .9 .8M40.6 105.8v.4M40.6 105.8a1.63 1.63 0 0 1 1.3 1.2M40.6 107.5v.9M40.6 107.5h.9M40.6 108.4v.3M40.6 107h.9M40.6 106.2v.8M40.6 107v.5"/>
<path d="M41.5 107h.4M41.5 107.5a1.08 1.08 0 0 1-.9 .9M41.5 107.5h.4M41.9 107.5a1.51 1.51 0 0 1-1.3 1.2M41.9 107v.5M48.1 100.7v.1M48.1 101.1l.1 .2M48.2 100.2l-.1 .2M48.2 101.2l-.3 .2 .1 .2 .3-.1M48.2 100.8l-.3 .1v.2h.3M48.2 100.4h-.3v.2l.3 .1M48.2 101.5l.1 .2"/>
<path d="M48.3 101.6l-.2 .3 .3 .1M48.4 102v.1M48.5 102.1l-.2 .1 .1 .2 .2-.1M48.6 102.3l.1 .1M48.7 102.4l-.1 .3 .3-.1M48.9 102.7l.1 .1M49 102.7l-.1 .3 .1 .1 .2-.2M49.2 103h.1M49.4 103l-.1 .3 .3-.1M49.5 100.8l.7 1.2M49.5 100.8a1.39 1.39 0 0 0 .7 1.2M49.5 103.2l.2 .1"/>
<path d="M49.7 103.2l-.1 .3 .2 .1 .2-.3M50 103.4h.1M50.1 103.4l.1 .3 .2-.3M50.2 102a1.57 1.57 0 0 0 1.4 0M50.2 102h1.4M50.4 103.5h.1M50.5 103.4l.1 .4h.2v-.3M50.8 103.5h.2M51.3 103.5l-.1 .3h-.2l-.1-.3M51.4 103.5h-.1M51.7 103.4l-.1 .3-.2-.2M51.8 103.4h-.1"/>
<path d="M52.1 103.2v.3l-.2 .1-.1-.3M52.2 103.2l-.1 .1M52.3 100.8l-.7 1.2M52.3 100.8a1.39 1.39 0 0 1-.7 1.2M52.4 103l.1 .3-.1 .1-.2-.2M52.6 103h-.1M52.8 102.7v.3l-.1 .1-.2-.2M52.9 102.7l-.1 .1M53.1 102.4l.1 .3-.4-.1M53.2 102.3l-.1 .1M53.3 102l.2 .2-.1 .2-.3-.1M53.4 102l-.1 .1"/>
<path d="M53.5 101.7l.2 .1-.1 .2-.3-.1M53.6 101.2l.2 .2v.2l-.3-.1v.2M53.6 100.4h.3v.2l-.3 .1M53.6 100.8l.3 .1v.2h-.3M53.6 100.2l.1 .2M53.7 101.1l-.1 .2M53.7 100.7v.1M59.9 107h.4M59.9 107.5a1.4 1.4 0 0 0 1.2 1.2M59.9 107.5h.4M59.9 107v.5M60.3 107h.8"/>
<path d="M60.3 107.5a1.18 1.18 0 0 0 .8 .9M60.3 107.5h.8M61.1 105.8a1.63 1.63 0 0 0-1.2 1.2M61.1 105.8v.4M61.1 106.2a1.23 1.23 0 0 0-.8 .8M61.1 106.2v.8M61.1 107.5v.9M61.1 108.4v.3M61.1 107v.5M61.1 105.8h.5M61.1 108.7h.5M61.6 106.2a1.2 1.2 0 0 1 .9 .8"/>
<path d="M61.6 105.8v.4M61.6 105.8a1.51 1.51 0 0 1 1.3 1.2M61.6 108.4v.3M61.6 107h.9M61.6 106.2v.8M61.6 107.5v.9M61.6 107.5h.9M61.6 107v.5M62.5 107h.4M62.5 107.5a1.06 1.06 0 0 1-.9 .9M62.5 107.5h.4M62.9 107.5a1.51 1.51 0 0 1-1.3 1.2"/>
<path d="M62.9 107v.5M135 103.2h2.7M137.8 100.1v.2M137.8 100.1h3M137.8 100.3h3M137.8 100.6v.2M137.8 100.6h3v.2M137.8 100.8h3M137.8 100.5v.1M137.8 100.5h3.1M137.8 100.3v.2M137.8 100.9h3.1"/>
<path d="M137.8 100.8v.1M137.8 100h3.1M137.8 100v.1M137.8 101.2h3M137.8 101.1h3M137.8 101.1v.1M137.8 100.9v.2M137.8 101.5h3M137.8 101.2v.3M137.8 101.5v.2M137.8 102v.1h3v-.1M137.8 102h3"/>
<path d="M137.8 101.7v.3M137.8 102.5h3M137.8 102.3h3M137.8 102.3v.2M137.8 102.7h3M137.8 102.8h3M137.8 102.7v.1M137.8 103h3M137.8 103h.1M137.8 103.2h3M137.8 103.3h3M137.8 103.2v.1"/>
<path d="M137.8 103.4h3zM137.8 103.4h3M137.8 103.4h.1M137.8 103l-.1 .2M137.8 100.4v.1M137.8 100.9v.1M137.8 101.3v.2M137.8 101.8v.1M137.8 102.1v.2M137.8 102.5v.2M137.8 102.8v.2M137.8 103.1v.1"/>
<path d="M137.8 103.3v.1M140.8 101.7l.1 .2M140.8 102.9h.1M140.8 102.7h.1l-.1 .1M140.8 102.4h.1l-.1 .1M140.8 102h.1l-.1 .3M140.8 101.6h.1l-.1 .4M140.8 101.2h.1l-.1 .3M140.8 100.8h.1l-.1 .3M140.8 100.3l.1 .1-.1 .2M140.8 100.1v.2M140.8 101.1v.1"/>
<path d="M140.8 101.5v.2h-3M140.8 102.3v.2M140.8 102.5v.2M140.8 102.7v.1M140.8 103h-3M140.8 102.8v.2M140.8 103.3h.1M140.8 103.2h.1h-.1M140.8 103.2l.1-.1-.1 .1M140.8 103.2v.1M140.8 103.4h.1M140.8 103.3v.1"/>
<path d="M140.9 102.9h.1M140.9 103.3h.1M140.9 102.9l-.1 .1M140.9 103.3h.4M140.9 102.9h.4M141.3 107.5h29M141.3 107.5v3h29v-3M174.1 103l.1 .2M174.2 103.2h2.7M230.5 100.5l.7 1.2M230.5 100.5a1.38 1.38 0 0 0 .7 1.2M231.2 101.7a1.57 1.57 0 0 0 1.4 0"/>
<path d="M231.2 101.7h1.4M233.4 100.5l-.8 1.2M233.4 100.5a1.52 1.52 0 0 1-.8 1.2M133.2 159.5l.1 .6 .3 .5 .5 .3M133.2 159.5a.57 .57 0 0 1 .6-.3 .57 .57 0 0 1 .5 .5 .84 .84 0 0 1-.1 1.2h-.1M133.5 159.1l-.3 .4M133.5 159.9l-.2-.2v.3M133.5 159.1a1.15 1.15 0 0 1 1 1.8M133.6 159.8l-.1 .1M133.6 159.8a.2 .2 0 0 1 .1-.2 .2 .2 0 0 1 .2 .1 .2 .2 0 0 1-.1 .2v.2M133.6 159.1h-.1M133.6 159.1h.1"/>
<path d="M133.6 159.1a1.08 1.08 0 0 1 1.1 .5 1.08 1.08 0 0 1-.1 1.2M133.6 159.1a1.15 1.15 0 0 1 1 1.7l-.1 .1M133.7 159.8h.1M133.7 159.8l.1 .1M133.7 159.8l-.4 .2M133.8 159.9l-.4 .3M133.9 159.6l-.3 .2M133.9 159.7l-.4 .2M134.2 154a2.65 2.65 0 0 0-2.3 3 9.6 9.6 0 0 0 5.2 8.2l1.4 .3 7.1-.7 .5 .3M134.3 156.7l.1 .1M134.3 155.9a1.08 1.08 0 0 1 1 1.7 1.13 1.13 0 0 1-1-1.7zM134.4 156.8v.2"/>
<path d="M134.4 155.8l-.2 .3M134.4 156.6l-.2-.2 .1 .3M134.4 157l.1 .1M134.4 155.8h.1M134.4 155.8a1.15 1.15 0 0 1 1 1.8M134.5 156.5l-.1 .1M134.5 157.1l.1 .2M134.5 156.5a.2 .2 0 0 1 .2-.3 .2 .2 0 0 1 .2 .1 .2 .2 0 0 1-.1 .3M134.6 155.7a1.12 1.12 0 0 1 1 .6 1.12 1.12 0 0 1 0 1.2M134.6 155.7a1.19 1.19 0 0 1 1 1.8M134.6 155.7l-.2 .1M134.7 156.5h.1"/>
<path d="M134.7 156.5l-.4 .2M134.8 153.7l-.7 .1-.9 .5M134.8 153.7l-.6 .3M134.8 157.2l.1 .2-.3-.1M134.8 157.2h.1M134.8 156.7l.1 .1a.27 .27 0 0 1 .3 .1 .27 .27 0 0 1 0 .3h-.3M134.8 156.6v.1M134.8 156.6l-.4 .2M134.8 156.7l-.4 .3M134.8 156.3l-.3 .2M134.8 156.4l-.4 .2M135 157h.1"/>
<path d="M135 157v-.1l-.5 .2M135 157l-.4 .3M135.1 156.9l-.3 .3M135.2 157l-.3 .2M135.4 157.6h-.3M135.6 157.5l-.2 .1M135.7 157.9a2.59 2.59 0 0 0 1.9 3.4M136.7 158.3a3.1 3.1 0 0 0 1.1 1.9M137.5 159.5a2.16 2.16 0 0 0-2-1.6 1.77 1.77 0 0 0 0 2.6 1.55 1.55 0 0 0 1.9 .9l.3-.4v-1M137.6 159.7l.2 .2M137.7 159a1.07 1.07 0 0 1 1 .5 1.07 1.07 0 0 1 0 1.1 1.14 1.14 0 0 1-1-1.6zM137.8 159.9v.1"/>
<path d="M137.8 158.9h.1M137.8 158.9a1.15 1.15 0 0 1 1 1.7M137.8 158.9l-.2 .3M137.8 159.6l-.2-.2v.3M137.9 159.5l-.1 .1M137.9 158.8a1.1 1.1 0 0 1 1.1 .5 1.1 1.1 0 0 1-.1 1.2M137.9 158.8h.1M137.9 158.8a1.15 1.15 0 0 1 1 1.7M137.9 158.8l-.1 .1M138 159.5h.1M138 159.5l.1 .1-.3 .3M138 159.5l-.4 .2"/>
<path d="M138.2 159.8l.4 .2M138.2 159.8l-.4 .2M138.2 159.4v.4M138.2 159.4l-.2-.2-.1 .3M138.2 159.3l-.3 .2M138.2 159.4l-.4 .2M138.3 159.9l-.4 .2M138.4 159.9v.2M138.5 159.9l-.3 .3M138.6 160a.18 .18 0 0 1 0 .3 .18 .18 0 0 1-.3-.1M138.6 160l-.3 .2M141.1 153.4a7.9 7.9 0 0 1 4.5 1.2"/>
<path d="M141.1 153.4l-6.9 .6M141.6 153.1a7.6 7.6 0 0 1 4.5 1.2M141.6 153.1l-.5 .3M141.6 153.1l-6.8 .6M145.6 154.6l.5 .3M145.9 150.1a.51 .51 0 0 1 .5 .3 .51 .51 0 0 1 0 .6 .62 .62 0 0 1-.5-.9zM146.1 148.4l1.4-.9a3.1 3.1 0 0 1 3.3 .9M146.1 154.9v5M146.1 154.3l-.5 .3M146.1 152.4a.52 .52 0 0 1 .5 .3 .52 .52 0 0 1 0 .6 .62 .62 0 0 1-.5-.9zM146.3 152.6h.1M146.3 152.4v.1"/>
<path d="M146.3 152.6l.1-.2-.1 .3 .4 .4M146.7 153.1h.1M147.1 149.1a.51 .51 0 0 1 .5 .3 .51 .51 0 0 1-.1 .6 .62 .62 0 0 1-.4-.9zM147.3 149.1v.1M147.3 149.1v.2M147.4 149.1v.4l.2 .3M147.5 154.1l-1.4 .8M147.6 149.7v.1M147.6 149.8h.1M147.7 149.7l-.1 .1M147.8 146.2a2.55 2.55 0 0 0-2.2 2.6M147.8 153.3l-1.7 1"/>
<path d="M148.4 145.9l-.7 .1-.8 .5M148.4 145.9l-.6 .3M148.7 151.6a.72 .72 0 0 0-1-.2 .72 .72 0 0 0-.2 1l.4 .8M149.5 150.2l-.1-.1a.27 .27 0 0 0-.4-.2 .27 .27 0 0 0-.1 .4l.3 .4M149.9 149.6a3.5 3.5 0 0 0-3.7-1.3 2.58 2.58 0 0 0-1.1 2.8 8.4 8.4 0 0 0 1 3.2M153.7 145.7l-5.9 .5M154.3 145.3l-5.9 .6M155.8 144.9a8.8 8.8 0 0 0-5.3 3.9 20.4 20.4 0 0 0-4.4 12.3l.2 1.5 .5 1.3M156 144.8a16.1 16.1 0 0 1 11.7 3.7 12.2 12.2 0 0 1 5.6 10.7l-.4 2.5M156 144.8a8.4 8.4 0 0 0-5.2 3.7 22.7 22.7 0 0 0-4.7 11.9l.3 2.3 .6 1.6M156 144.8l-.1 .1M171.5 157.3l.3 .3"/>
<path d="M171.6 157.2l.1 .2M171.8 157.6l.4 .6M171.8 157.6l-.9 .4M171.9 155.8a5.6 5.6 0 0 1-3.9 4.3 17.6 17.6 0 0 1-8 1.1M171.9 155.8a7.3 7.3 0 0 1-6.1 4.6l-3.5 .4-3.2-.1M171.9 155.8a9.7 9.7 0 0 1 1 5.8M172.2 159.5v.6M172.2 158.2l-8.5 4.9M172.2 158.2v1.9M133.3 160l.1 .2M133.4 160.2l.1 .1M133.5 160.3l.1 .1"/>
<path d="M133.6 160.4v.2M133.8 160.5l.1 .3-.3-.2M133.8 160.5h.1M133.8 160.1l.4 .2M133.8 160.1l-.3 .2M134 160.2l-.4 .2M134 160.3h.1M134 160.2v.1M134 160.3l-.4 .3M134.2 160.2l-.4 .3M134.2 160.3a.18 .18 0 0 1 0 .3 .18 .18 0 0 1-.3-.1M134.3 160.3l-.4 .2"/>
<path d="M134.5 160.9h-.4M136.7 163.1l.1 .1M136.7 162.3a1.08 1.08 0 0 1 1 1.6 1.13 1.13 0 0 1-1-1.6zM136.8 163.2l.1 .1M136.8 162.2l-.2 .3M136.8 162.2h.1M136.8 162.2a1.15 1.15 0 0 1 1 1.7M136.9 162.9l-.2-.2v.4M136.9 163.3v.1M136.9 162.8v.1M136.9 163.4l.1 .3M137 162.1a1.12 1.12 0 0 1 1 .6 1.12 1.12 0 0 1 0 1.2"/>
<path d="M137 162.1a1.19 1.19 0 0 1 1 1.8M137 162.1l-.2 .1M137.1 162.8v.1M137.1 162.9h.1M137.1 162.9l-.4 .2M137.2 163v.1M137.2 163l-.4 .2M137.2 163.5l.1 .3-.3-.1M137.2 163.5h.1M137.2 163.1l.1 .1a.21 .21 0 0 1 .3 .1 .21 .21 0 0 1-.1 .3l-.2-.1M137.2 162.8l-.3 .1M137.2 163.1l-.3 .2"/>
<path d="M137.3 162.7l-.1 .3M137.3 162.7l-.3-.1-.1 .2M137.3 162.7l-.4 .1M137.3 163.2l-.4 .2M137.4 163.2v.2M137.4 163.4l-.4 .3M137.5 163.3l-.3 .2M137.6 163.3l-.3 .2M137.8 163.9l-.3 .1M137.8 160l.1 .1M137.9 160.1l.1 .2M138 163.9h-.2"/>
<path d="M138.2 160.2v.3l-.2-.2M138.2 160.2h.1M138.4 160l-.4 .3M138.8 160.6l-.3 .1M138.9 160.5l-.1 .1M146.1 160.8v4.3M146.8 164l.2 .3M147 164.3a12.7 12.7 0 0 0 8 6.5l3.6 .9M147.1 164.5l-1 .6M148.6 166.7a16.3 16.3 0 0 0 9 5M151.6 169.3v.7l.5 .3v4.9M152.1 175.2l10.3 5.9"/>
<path d="M152.1 175.2l11.3 6.6M157.6 171.7l1.2 .1M157.6 171.7h1M158.6 171.7l.2 .1M159.1 160.7a13.1 13.1 0 0 1 1.9 8.1 4.1 4.1 0 0 1-1.8 2.8M159.1 160.7l.9 .5M159.2 171.6l-.6 .1M159.6 171.6l-.8 .2M159.6 171.6h.1M159.6 171.6h-.4M160 161.2a10.9 10.9 0 0 1 1.3 8.2l-.8 1.5-.9 .7M160 161.2l3.1 1.8v3"/>
<path d="M160.4 162l2.7 1.6M161.2 164.1l1.7 1M161.3 161.3l2 1.2M162.9 165.1v11.4M162.9 176.5l-.5-.3v4.9M163.1 166l.6 .5M163.1 164.5l-.2 .6M163.1 166l.6 .4M163.3 162.5l.4 .6M163.4 174.6l.4 .2M163.7 174.1l.2-.2a.47 .47 0 0 1 .1 .6 .47 .47 0 0 1-.5 .2zM163.7 163.1v3.3"/>
<path d="M163.9 170.9l.1 .1M164 166.4v4.5M164 170.9l-.2 .1v2.4l1.1-.7M164 165.8l.1 .1M164 171l-.2 .1M164.1 170.8h.1M164.1 170.8l-.1 .2M164.4 164.6a.5 .5 0 0 1 .5-.4 .5 .5 0 0 1 .4 .6l-.1 .6a.59 .59 0 0 1-.6 .5 .59 .59 0 0 1-.6-.4zM164.5 165.3h.1M164.5 165.3l.4 .3M164.5 165.1v.2M164.5 165.1l.5 .4"/>
<path d="M164.5 166.1h.1M164.6 166.1v4.5M164.6 170.6l-.6 .3M164.6 165.4l.1 .1M164.6 165.4l-.2-.2 .3 .3M164.6 165.7l.1 .1M164.6 165.1h-.1M164.6 165.1l.5 .3M164.7 165.5l-.2 .3h.2M164.8 165v.1M164.8 165.1h-.2M164.8 165.1l.4 .2"/>
<path d="M164.8 165l-.1 .1a.22 .22 0 0 0-.3 0 .22 .22 0 0 0 .1 .3h.1M164.9 170.4v.1M164.9 164.7l.2 .2M164.9 165.6l-.2 .2M164.9 172.7a2.48 2.48 0 0 1-.5 2.3l-.4 .9-1.1 .6M164.9 170.5l-.8 .3M165 164.1l.1 .1a1.14 1.14 0 0 0-1 1.7h.4M165 164.1a1.12 1.12 0 0 0-1.1 .6 1.12 1.12 0 0 0 .1 1.1M165 165.5l-.1 .1M165 164.1a1.18 1.18 0 0 0-1 1.7M165 170.3l-.1 .2M165.1 164.5v.1"/>
<path d="M165.1 165.4l-.1 .1M165.1 164.6v.3M165.1 164.6a.24 .24 0 0 0-.3 .1 .24 .24 0 0 0 .1 .3h-.1M165.1 164.2l.2 .3M165.1 165h.1M165.1 164.9v.1M165.1 165l-.2-.1 .3 .1M165.2 165.3l-.1 .1M165.2 165h.1l-.1 .3M165.2 165.6l.1 .1M165.3 165.5l-.2 .2-1.3 .8-.1-.1M165.3 165.7l-.7 .4"/>
<path d="M165.3 165.1v.6M165.4 170.1v.1M165.5 170l.1 .1M166.4 160.7l-3.1 1.8M166.5 169.4l.1 .1M166.6 169.5l-.9 .5M166.7 169.3l-.1 .2M166.7 169.3h.1M166.8 174.5l.7-.1 1.4 .8M166.8 174.5a2.05 2.05 0 0 0-.9 2.3l1.5 1M166.8 174.5l1.3 .8M167.5 168.9h.1"/>
<path d="M167.6 168.9l-.9 .4M167.7 168.8l-.1 .1M167.7 168.8h.1M168.1 175.3a1.83 1.83 0 0 0-.7 2.5h.3M168.1 175.3a.61 .61 0 0 1 1 .2M168.2 175.4a1.84 1.84 0 0 0-.8 2.3l1.1 .6M168.2 175.4l.6-.1 1 .6M168.2 175.4a1.97 1.97 0 0 0-1 1.7M168.4 168.4h.1M168.5 168.4l-.7 .4h-.1M168.6 168.3l-.1 .1M168.7 177.4v.3l.2 .1"/>
<path d="M168.7 177.4l.2 .4M168.8 177.1h-.1M168.8 177.1l.6 .3M168.8 176.3a.68 .68 0 0 1 1-.3 .68 .68 0 0 1 .2 1 1.35 1.35 0 0 1-1.5 1.2 1.52 1.52 0 0 1 .3-1.9zM168.9 176.8l-.1 .3M168.9 168.1l2 1.2M169.2 169.7l-4.8 2.7 .5 .3M169.2 169.7v1.3l.5 .3M169.2 169.7l.5 .3M169.4 177.4l-.5 .4M169.4 176.4l.3 .4M169.4 176.4a1.12 1.12 0 0 0-.7 1"/>
<path d="M169.4 176.4l-.2 .1 .5 .3M169.7 176.8l-.3 .6M169.7 171.3l1 .7M169.7 170v1.3M170.1 176.6a.7 .7 0 0 0-.5-.8 .7 .7 0 0 0-.8 .4 1.7 1.7 0 0 0-.5 2l.5 .1 .4-.1M170.4 160.7l.2 .2M170.4 160.7l.2 .1M170.4 160.7l-5 2.8-.1 .2v.7M170.5 170.5l.4 .2M170.6 160.8v.1M170.6 162.5h.1M170.6 160.9l-5.3 3"/>
<path d="M170.6 160.9v1.7l.7-.4M170.9 169.9h.1a.49 .49 0 0 1 .2 .6 .49 .49 0 0 1-.6 .2l-.1-.3zM170.9 169.3l-1.2 .7M170.9 166.9v2.4M171.2 161.9h.4M171.2 171.7v4.3l-1.1 1.9-6.7 3.9M171.3 162.2h.1M171.3 162.2v4.5l-6.7 3.9M171.4 161.2l.3 .2M171.4 161.1l.4 .3M171.5 161.2h.1M171.5 161.2l.5 .3"/>
<path d="M171.6 160.4a.52 .52 0 0 1 .7-.1 .52 .52 0 0 1 .1 .7l-.3 .5a.53 .53 0 0 1-.8 .3 .53 .53 0 0 1-.2-.7zM171.6 161.1l-.1 .1M171.6 161.1l.5 .3M171.7 161.4h.1M171.7 161.6l.1 .1M171.7 161.9v9.5l-1 .6M171.7 161l-.1 .1M171.7 161l.5 .3M171.8 161.4l-.2 .3h.2M171.8 161h.1M171.8 161h-.1M171.8 161l.5 .2"/>
<path d="M171.9 160.9l-.1 .1a.24 .24 0 0 0-.3 0 .24 .24 0 0 0 0 .3l.2 .1M171.9 160.7l.3 .1M172 161.5l-.2 .2M172 160.1a1.09 1.09 0 0 0-1 .5 1.09 1.09 0 0 0 0 1.1M172 160.1a1.2 1.2 0 0 0-1.1 1.4l.3 .4M172 160.1h.2M172.1 161.4l-.1 .1M172.1 161.6l-.4 1.2M172.2 161.5l-.2 .2-1.4 .8M172.2 161.3l-.1 .1M172.2 161.4v.1M172.2 160.5h.1"/>
<path d="M172.2 160.1l.2 .3M172.2 160.8v.1M172.2 160.5v.3M172.2 160.5a.22 .22 0 0 0-.3 0 .22 .22 0 0 0 0 .3v.1M172.2 160.1a1.16 1.16 0 0 0-1 1.8M172.2 160.9h.1M172.2 160.9l-.3-.1 .4 .1M172.3 161.2l-.1 .1M172.3 160.9h.1l-.1 .3M172.9 161.6l-.4 1.3-.8 1.3M172.9 161.6h.1M162.4 181.1l1 .7"/>
<circle cx="34.6" cy="68.1" r="1.79"/>
<circle cx="34.6" cy="68.1" r="1.9"/>
<circle cx="39.5" cy="73.1" r="4"/>
<circle cx="44.5" cy="78" r="1.78"/>
<circle cx="44.5" cy="68.1" r="1.78"/>
<circle cx="44.5" cy="68.1" r="1.9"/>
<circle cx="44.5" cy="78" r="1.91"/>
<circle cx="49.4" cy="73.1" r="4"/>
<circle cx="54.4" cy="78" r="1.79"/>
<circle cx="54.4" cy="68.1" r="1.79"/>
<circle cx="54.4" cy="68.1" r="1.9"/>
<circle cx="54.4" cy="78" r="1.92"/>
<circle cx="59.3" cy="73.1" r="4"/>
<circle cx="64.3" cy="68.1" r="1.79"/>
<circle cx="64.3" cy="68.1" r="1.9"/>
<circle cx="99.4" cy="79.7" r="1.99"/>
<circle cx="99.4" cy="79.7" r="1.9"/>
<circle cx="221.9" cy="67.4" r="1.91"/>
<circle cx="221.9" cy="67.5" r="2.01"/>
<circle cx="241.9" cy="67.4" r="1.91"/>
<circle cx="241.9" cy="67.5" r="2.01"/>
<circle cx="40.9" cy="91.8" r=".99"/>
<circle cx="60.9" cy="91.8" r=".99"/>
<circle cx="96.7" cy="89.2" r="1.9"/>
<circle cx="96.7" cy="89.2" r="1.99"/>
<circle cx="102.8" cy="85.8" r="4"/>
<circle cx="102.8" cy="85.8" r="3"/>
<circle cx="106.2" cy="91.9" r="1.91"/>
<circle cx="106.2" cy="91.9" r="1.99"/>
<circle cx="108.9" cy="82.4" r="1.89"/>
<circle cx="108.9" cy="82.4" r="2"/>
<circle cx="221.9" cy="91.5" r="1.01"/>
<circle cx="224.4" cy="87.2" r=".35"/>
<circle cx="226.9" cy="87.2" r=".35"/>
<circle cx="229.4" cy="87.2" r=".35"/>
<circle cx="234.4" cy="87.2" r=".35"/>
<circle cx="236.9" cy="87.2" r=".35"/>
<circle cx="239.4" cy="87.2" r=".35"/>
<circle cx="241.9" cy="91.5" r="1.01"/>
<circle cx="40.4" cy="107.3" r="1.58"/>
<circle cx="50.9" cy="100.7" r="5"/>
<circle cx="50.9" cy="100.7" r="2.59"/>
<circle cx="50.9" cy="100.8" r="2.75"/>
<circle cx="61.4" cy="107.3" r="1.58"/>
<circle cx="231.9" cy="100.4" r="2.59"/>
<circle cx="231.9" cy="100.5" r="3"/>
<circle cx="231.9" cy="100.5" r="2.74"/>
</g>
<text font-size="8.5" x="193.1" y="195.4">A</text>
<g font-size="8.1">
<text x="67.6" y="8.9">2</text>
<text x="207.3" y="8.9">1</text>
<text x="4.4" y="56.2">B</text>
<text x="270.4" y="56.2">B</text>
<text x="3.7" y="164.1">A</text>
<text x="269.7" y="164.1">A</text>
<text x="67.6" y="212.4">2</text>
<text x="207.3" y="212.4">1</text>
</g>
<g font-size="7.1">
<text x="207.6" y="172.1">Pink Panther</text>
<text x="206.6" y="180.2">Shoulder Link</text>
<text x="207.6" y="195.5">Pink Panther</text>
</g>
<g font-size="4.2">
<text x="69.1" y="39.2">7</text>
<text x="91.2" y="38.8">1</text>
<text x="107.3" y="38.8">2</text>
<text x="126" y="38.8">3</text>
<text x="192.8" y="38.8">4</text>
<text x="219.8" y="38.4">6</text>
<text x="192.8" y="71.9">5</text>
<text x="29.2" y="121.7">9</text>
<text x="69.1" y="121.7">8</text>
<text x="27.4" y="147.8">1</text>
<text x="40.2" y="147.8">x8</text>
<text x="68.3" y="147.8">M2 5mm Screw</text>
<text x="27.4" y="153.4">2</text>
<text x="40.2" y="153.4">x1</text>
<text x="65.7" y="153.4">45° Motor Bracket</text>
<text x="27.4" y="159.1">3</text>
<text x="40.2" y="159.1">x1</text>
<text x="66.1" y="159.1">3DP Shoulder Link</text>
<text x="27.4" y="164.8">4</text>
<text x="40.2" y="164.8">x1</text>
<text x="63.8" y="164.8">Front Motor Bracket</text>
<text x="27.4" y="170.5">5</text>
<text x="40.2" y="170.5">x1</text>
<text x="64.9" y="170.5">LX16A Servo Motor</text>
<text x="27.4" y="176.2">6</text>
<text x="40.2" y="176.2">x4</text>
<text x="70.3" y="176.2">Motor Screws</text>
<text x="27.4" y="181.9">7</text>
<text x="40.2" y="181.9">x6</text>
<text x="57.6" y="181.9">M2 Screw + Thermal Insert</text>
<text x="27.4" y="187.6">8</text>
<text x="40.2" y="187.6">x1</text>
<text x="62.4" y="187.6">Plastic Motor Bracket</text>
<text x="27.4" y="193.3">9</text>
<text x="40.2" y="193.3">x1</text>
<text x="63" y="193.3">Metal Motor Bracket</text>
</g>
<g font-size="3.4">
<text x="197.8" y="166">TITLE:</text>
<text x="193.1" y="188.1">SIZE</text>
<text x="202.1" y="188.1">DWG. NO.</text>
<text x="256.5" y="188.2">REV</text>
<text x="194.9" y="201.7">SCALE 1:1</text>
<text x="214.5" y="201.7">WEIGHT: 0.12kg</text>
<text x="244.5" y="201.7">SHEET 2 OF 4</text>
</g>
<g font-size="2.4">
<text x="156.4" y="196.8">UNLESS OTHERWISE SPECIFIED</text>
<text x="156.4" y="199.5">DIMENSIONS ARE IN MM</text>
</g>
</svg>
